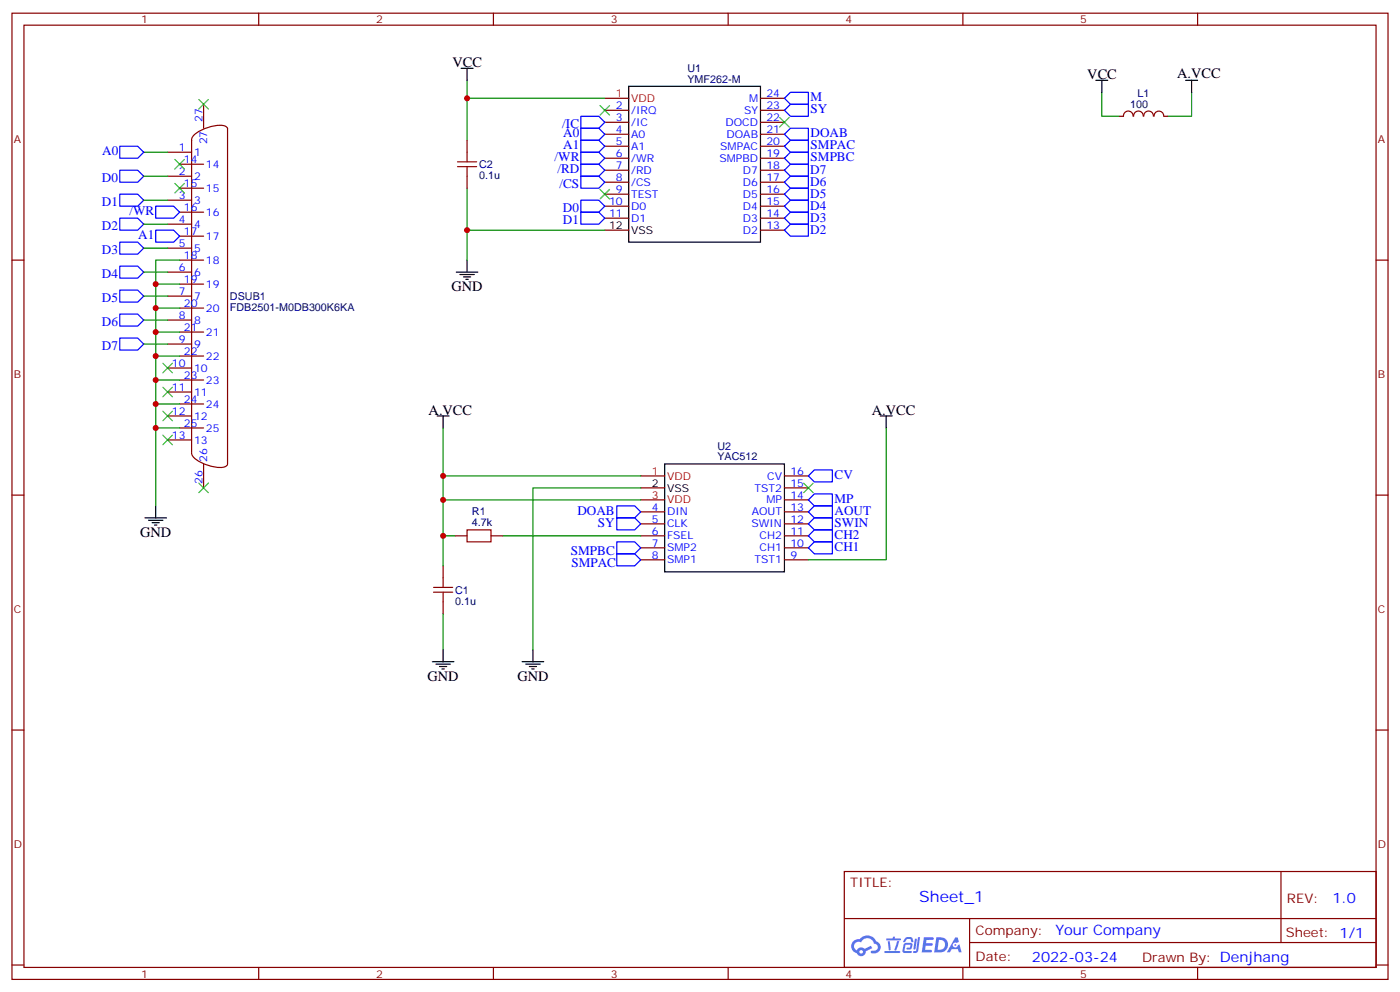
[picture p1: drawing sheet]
<svg xmlns="http://www.w3.org/2000/svg" width="412mm" height="292mm" viewBox="0 0 412 292" stroke-linecap="round" stroke-linejoin="round" font-family="sans-serif">
<g fill="none" stroke="#870000" stroke-width=".35">
<path d="M3.5 3.9h405.4v284.3h-405.4zM7.1 7.4h398.2v277.3h-398.2zM76.2 3.9v3.5M145.3 3.9v3.5M214.5 3.9v3.5M283.6 3.9v3.5M352.8 3.9v3.5M3.5 76.6h3.6M405.3 76.6h3.6M3.5 145.7h3.6M405.3 145.7h3.6M3.5 214.8h3.6"/>
<path d="M405.3 214.8h3.6M248.7 256.5h156.6v28.2h-156.6zM377.3 256.5v20.9M248.7 270.3h156.5M285.6 277.4h119.6M285.6 270.3v14.1M3.5 284h3.6M76.2 284.7v3.5M145.3 284.7v3.5M214.5 284.7v3.5M283.6 284.7v3.5M352.8 284.7v3.5"/>
<path d="M405.3 284h3.6"/>
</g>
<g fill="#5487ff">
<path d="M272.1 275.8h2.6l.3 .2-.1 .6h-2l-.1 .9h1.6l.4 .4-.4 .4h-1.7l-.2 1.2 1.8 .1 .3 .3-.2 .3-2.9 .1z"/>
<path d="M281.4 275.9h.7l.4 1.3-.7 .3a.74 .74 0 0 0-1.1 .3 .74 .74 0 0 0 .5 1 .74 .74 0 0 0 .9-.6l.5-.3 .7 2.3h-.9l-.2-.9h-1.9l-.5 .9h-.9z"/>
<path d="M269.5 276.2h.6l-.4 3a.31 .31 0 0 1-.3 .2 .31 .31 0 0 1-.3-.3z"/>
<path d="M270.4 275.8h.6l-.5 3.9a.89 .89 0 0 1-.7 .7 .89 .89 0 0 1-.9-.3l1-.4z"/>
<path d="M266.8 275.9l.6-.2 1.2 .2 .5 1.2-.6 .2-.4-1-1 .2a.95 .95 0 0 1-1 .8l-.1-.2z"/>
<path d="M266.4 277.6l1.8-.2a1.04 1.04 0 0 1 .6 1.1 1.04 1.04 0 0 1-.8 .9h-.7a.29 .29 0 0 1-.3-.3 .29 .29 0 0 1 .3-.2l.7-.1 .2-.8-1.4 .1-.4 1.7 1.9 .1a.29 .29 0 0 1 .3 .3 .29 .29 0 0 1-.3 .3l-2-.1-.4-.2 .2-2.1z"/>
<path d="M260.5 279.9h4.4a.3 .3 0 0 1 .3 .3 .3 .3 0 0 1-.3 .3h-4.3z"/>
<path d="M264.3 276.9h.6l-.5 1.7a1.02 1.02 0 0 1-.7 1.2l-.2-.3z"/>
<path d="M261.5 277h.6l.3 2.4-.3 .3-.3-.2z"/>
<path d="M261.1 276.2h1.9l.2-.6h.5l-.1 .6h1.5a.29 .29 0 0 1 .3 .3 .29 .29 0 0 1-.3 .2h-3.9z"/>
<path d="M275.8 275.8l-.6 4.5h1.4a2.27 2.27 0 0 0 2.7-2.3 2.27 2.27 0 0 0-2.7-2.2zM276.6 276.6a1.5 1.5 0 0 1 1.8 1.5 1.5 1.5 0 0 1-1.9 1.4h-.3z"/>
<path d="M251.4 277a2.09 2.09 0 0 0 1 3.5 1.37 1.37 0 0 0 1.5 .9 1.37 1.37 0 0 0 1.1-1.4l2-1-.5-.7-1.8 .9a1.4 1.4 0 0 0-2.3 .5 1.32 1.32 0 0 1-.6-1.9 1.32 1.32 0 0 1 1.9-.5 2.02 2.02 0 0 1 2-1.2 2.02 2.02 0 0 1 1.8 1.6 1.09 1.09 0 0 1 1.1 1.4 1.09 1.09 0 0 1-1.6 .7 .41 .41 0 0 0-.5 .3 .41 .41 0 0 0 .4 .5 1.89 1.89 0 0 0 2.4-1.2 1.89 1.89 0 0 0-1.2-2.4 2.98 2.98 0 0 0-5-.7l-1 .2zM253.2 280.1a.52 .52 0 0 1 1 0 .52 .52 0 0 1-1 0z"/>
<circle cx="281.4" cy="278.1" r=".28"/>
</g>
<g fill="none" stroke="#870000" stroke-width=".35">
<path d="M60 30.7v7M178.2 28.9h7M178.2 32.5h7M178.2 36h7M178.2 39.5h7M224 28.9h7.1M224 32.5h7.1M224 36h7.1M224 39.5h7.1M329.8 34.2h1.1M330.9 34.2a1.41 1.41 0 0 1 1.5-1.5 1.41 1.41 0 0 1 1.4 1.5M333.9 34.2a1.41 1.41 0 0 1 1.4-1.5 1.41 1.41 0 0 1 1.4 1.5"/>
<path d="M336.9 34.2a1.41 1.41 0 0 1 1.4-1.5 1.41 1.41 0 0 1 1.4 1.5M340 34.2a1.41 1.41 0 0 1 1.4-1.5 1.41 1.41 0 0 1 1.4 1.5M342.9 34.2h1.1M49.4 58.9h7M49.4 51.9h7M49.4 44.8h7M52.9 55.4h7.1M52.9 48.3h7.1M137.6 41.3v3.5M137.6 51.9v3.5M178.2 43h7M178.2 46.6h7"/>
<path d="M178.2 50.1h7M178.2 53.6h7M178.2 57.2h7M224 43h7.1M224 46.6h7.1M224 50.1h7.1M224 53.6h7.1M224 57.2h7.1M49.4 73h7M49.4 66h7M52.9 76.6h7.1M52.9 69.5h7.1"/>
<path d="M52.9 62.4h7.1M178.2 60.7h7M178.2 64.2h7M178.2 67.7h7M224 60.7h7.1M224 64.2h7.1M224 67.7h7.1M49.4 94.2h7M49.4 87.1h7M49.4 80.1h7M52.9 97.7h7.1M52.9 90.7h7.1"/>
<path d="M52.9 83.6h7.1M49.4 115.4h7M49.4 108.3h7M49.4 101.2h7M52.9 118.9h7.1M52.9 111.8h7.1M52.9 104.8h7.1M49.4 129.5h7M49.4 122.4h7M52.9 125.9h7.1M56.4 133.2a3.5 3.5 0 0 0 2.4 2.7 12.3 12.3 0 0 0 7.1 1.6l.7-.3 .4-.5M56.4 133v-91.7a3.5 3.5 0 0 1 2.4-2.7 12.3 12.3 0 0 1 7.1-1.6l.7 .2 .4 .5v98.8"/>
<path d="M60 136.5v7.1M134.1 157.7h3.5M144.6 157.7h3.6M188.7 140.1h7.1M188.7 143.6h7.1M188.7 147.1h7.1M188.7 150.6h7.1M188.7 154.2h7.1M188.7 157.7h7.1M231.1 140.1h7M231.1 143.6h7M231.1 147.1h7"/>
<path d="M231.1 150.6h7M231.1 154.2h7M231.1 157.7h7M130.5 166.5v3.5M130.5 177.1v3.5M188.7 161.2h7.1M188.7 164.7h7.1M231.1 161.2h7M231.1 164.7h7"/>
</g>
<g fill="none" stroke="#3c3" stroke-width=".35">
<path d="M58.6 29.3l2.8 2.8M61.4 29.3l-2.8 2.8M176.7 31l2.9 2.9M179.6 31l-2.9 2.9M229.7 34.6l2.8 2.8M232.5 34.6l-2.8 2.8M51.5 46.9l2.8 2.8M51.5 54l2.8 2.8M54.3 46.9l-2.8 2.8M54.3 54l-2.8 2.8M176.7 55.7l2.9 2.9M179.6 55.7l-2.9 2.9"/>
<path d="M48 106.9l2.8 2.8M48 113.9l2.8 2.9M50.8 106.9l-2.8 2.8M50.8 113.9l-2.8 2.9M48 121l2.8 2.8M48 128.1l2.8 2.8M50.8 121l-2.8 2.8M50.8 128.1l-2.8 2.8M58.6 142.2l2.8 2.8M61.4 142.2l-2.8 2.8M236.7 142.2l2.8 2.8M239.5 142.2l-2.8 2.8"/>
</g>
<g fill="none" stroke="#000" stroke-width=".35">
<path d="M135.8 20.1h3.5M137.6 20.1v3.5M185.2 25.4h38.8v45.9h-38.8zM322.8 23.6h3.5M324.6 23.6v3.6M349.2 23.6h3.6M351 23.6v3.6M137.6 76.6v3.5M134.4 80.1h6.4M135.5 80.8h4.2M136.5 81.5h2.1M137.2 82.2h.7"/>
<path d="M128.8 122.4h3.5M130.5 122.4v3.5M195.8 136.5h35.3v31.8h-35.3zM259.3 122.4h3.5M261.1 122.4v3.5M42.7 152.4h6.3M43.7 153.1h4.3M44.8 153.8h2.1M45.5 154.5h.7M45.9 148.9v3.5M127.4 194.7h6.3M128.4 195.4h4.2"/>
<path d="M129.5 196.1h2.1M130.2 196.8h.7M130.5 191.2v3.5M153.8 194.7h6.4M154.9 195.4h4.2M155.9 196.1h2.1M156.6 196.8h.7M157 191.2v3.5"/>
</g>
<g fill="none" stroke="#00f" stroke-width=".35">
<path d="M171.1 37.7h5.3l1.8 1.8-1.8 1.8h-5.3zM171.1 34.2h5.3l1.8 1.8-1.8 1.7h-5.3zM231.1 28.9l1.7-1.7h5.3v3.5h-5.3zM231.1 32.5l1.7-1.8h5.3v3.5h-5.3zM231.1 39.5l1.7-1.8h5.3v3.6h-5.3zM35.3 50.1h5.3l1.7 1.8-1.7 1.7h-5.3zM35.3 57.2h5.3l1.7 1.7-1.7 1.8h-5.3zM35.3 43h5.3l1.7 1.8-1.7 1.8h-5.3zM171.1 58.9h5.3l1.8 1.8-1.8 1.7h-5.3zM171.1 41.3h5.3l1.8 1.7-1.8 1.8h-5.3zM171.1 48.3h5.3l1.8 1.8-1.8 1.8h-5.3zM171.1 44.8h5.3l1.8 1.8-1.8 1.7h-5.3z"/>
<path d="M171.1 51.9h5.3l1.8 1.7-1.8 1.8h-5.3zM231.1 50.1l1.7-1.8h5.3v3.6h-5.3zM231.1 53.6l1.7-1.7h5.3v3.5h-5.3zM231.1 57.2l1.7-1.8h5.3v3.5h-5.3zM231.1 43l1.7-1.7h5.3v3.5h-5.3zM231.1 46.6l1.7-1.8h5.3v3.5h-5.3zM35.3 64.2h5.3l1.7 1.8-1.7 1.7h-5.3zM35.3 78.3h5.3l1.7 1.8-1.7 1.7h-5.3zM35.3 71.3h5.3l1.7 1.7-1.7 1.8h-5.3zM45.9 60.7h5.3l1.7 1.7-1.7 1.8h-5.3zM45.9 67.7h5.3l1.7 1.8-1.7 1.8h-5.3zM171.1 62.4h5.3l1.8 1.8-1.8 1.8h-5.3z"/>
<path d="M231.1 60.7l1.7-1.8h5.3v3.5h-5.3zM231.1 64.2l1.7-1.8h5.3v3.6h-5.3zM231.1 67.7l1.7-1.7h5.3v3.5h-5.3zM35.3 99.5h5.3l1.7 1.7-1.7 1.8h-5.3zM35.3 92.4h5.3l1.7 1.8-1.7 1.8h-5.3zM35.3 85.4h5.3l1.7 1.7-1.7 1.8h-5.3zM181.7 152.4h5.3l1.7 1.8-1.7 1.7h-5.3zM181.7 148.9h5.3l1.7 1.7-1.7 1.8h-5.3zM181.7 159.5h5.3l1.7 1.7-1.7 1.8h-5.3zM238.1 140.1l1.8-1.8h5.3v3.5h-5.3zM238.1 147.1l1.8-1.8h5.3v3.6h-5.3zM238.1 150.6l1.8-1.7h5.3v3.5h-5.3z"/>
<path d="M238.1 154.2l1.8-1.8h5.3v3.5h-5.3zM238.1 157.7l1.8-1.8h5.3v3.6h-5.3zM181.7 163h5.3l1.7 1.7-1.7 1.8h-5.3zM238.1 161.2l1.8-1.7h5.3v3.5h-5.3z"/>
</g>
<g fill="none" stroke="#008700" stroke-width=".35">
<path d="M137.6 23.6v17.7M137.6 28.9h40.6M324.6 27.2v7h5.2M351 27.2v7h-7M42.3 58.9h7.1M42.3 51.9h7.1M42.3 44.8h7.1M137.6 55.4v21.2M42.3 66h7.1M42.3 73h7.1M52.9 76.6h-7v42.3M137.6 67.7h40.6"/>
<path d="M42.3 80.1h7.1M42.3 87.1h7.1M42.3 94.2h7.1M45.9 83.6h7M45.9 90.7h7M45.9 97.7h7M42.3 101.2h7.1M45.9 104.8h7M45.9 111.8h7M52.9 118.9h-7v7M52.9 125.9h-7v23M130.5 125.9v40.6"/>
<path d="M261.1 125.9v38.8h-23M130.5 140.1h58.2M130.5 147.1h58.2M130.5 157.7h3.6M148.2 157.7h40.5M188.7 143.6h-31.7v47.6M130.5 180.6v10.6"/>
</g>
<path d="M134.8 49h5.6M134.8 47.6h5.6M137.6 44.8v2.8M137.6 49v2.9M137.6 155.9h7v3.6h-7zM127.7 174.3h5.6M127.7 172.9h5.6M130.5 170v2.9M130.5 174.3v2.8" fill="none" stroke="#a10000" stroke-width=".35"/>
<g fill="#c00">
<circle cx="137.6" cy="67.7" r=".88"/>
<circle cx="137.6" cy="28.9" r=".88"/>
<circle cx="45.9" cy="125.9" r=".88"/>
<circle cx="45.9" cy="118.9" r=".88"/>
<circle cx="45.9" cy="83.6" r=".88"/>
<circle cx="45.9" cy="90.7" r=".88"/>
<circle cx="45.9" cy="97.7" r=".88"/>
<circle cx="45.9" cy="104.8" r=".88"/>
<circle cx="45.9" cy="111.8" r=".88"/>
<circle cx="130.5" cy="157.7" r=".88"/>
<circle cx="130.5" cy="147.1" r=".88"/>
<circle cx="130.5" cy="140.1" r=".88"/>
</g>
<text font-size="4.6" fill="#00f" x="270.8" y="265.5">Sheet_1</text>
<g font-size="4.2">
<text x="133.3" y="19.8">VCC</text>
<text x="320.3" y="23.3">VCC</text>
<text x="346.8" y="22.9">A.VCC</text>
<text x="133" y="85.7">GND</text>
<text x="126.3" y="122.1">A.VCC</text>
<text x="256.8" y="122.1">A.VCC</text>
<text x="41.3" y="158">GND</text>
<text x="125.9" y="200.4">GND</text>
<text x="152.4" y="200.4">GND</text>
</g>
<g font-size="4.2" fill="#00f">
<text x="392.5" y="265.7">1.0</text>
<text x="310.9" y="275.3">Your Company</text>
<text x="304" y="283.1">2022-03-24</text>
</g>
<g font-size="3.9" fill="#00f">
<text x="238.8" y="29.8">M</text>
<text x="238.8" y="33.3">SY</text>
<text x="165.6" y="37.7">/IC</text>
<text x="165.9" y="40.2">A0</text>
<text x="238.8" y="40.4">DOAB</text>
<text x="30.1" y="45.5">A0</text>
<text x="163.4" y="47.3">/WR</text>
<text x="165.9" y="43.7">A1</text>
<text x="238.8" y="43.9">SMPAC</text>
<text x="238.8" y="47.4">SMPBC</text>
<text x="30" y="53.6">D0</text>
<text x="164.2" y="50.8">/RD</text>
<text x="238.7" y="51.2">D7</text>
<text x="164.8" y="55.4">/CS</text>
<text x="238.7" y="54.7">D6</text>
<text x="238.7" y="58.2">D5</text>
<text x="30" y="60.7">D1</text>
<text x="38.1" y="63.1">/WR</text>
<text x="165.8" y="66">D1</text>
<text x="165.8" y="62.4">D0</text>
<text x="238.7" y="61.7">D4</text>
<text x="238.7" y="65.3">D3</text>
<text x="30" y="67.7">D2</text>
<text x="40.7" y="70.2">A1</text>
<text x="238.7" y="68.8">D2</text>
<text x="30" y="74.8">D3</text>
<text x="30" y="81.8">D4</text>
<text x="30" y="88.9">D5</text>
<text x="30" y="96">D6</text>
<text x="30" y="103">D7</text>
<text x="245.8" y="140.9">CV</text>
<text x="245.8" y="148">MP</text>
<text x="170.1" y="151.5">DOAB</text>
<text x="176.1" y="155">SY</text>
<text x="245.8" y="151.5">AOUT</text>
<text x="245.8" y="155">SWIN</text>
<text x="245.8" y="158.5">CH2</text>
<text x="168.2" y="163.2">SMPBC</text>
<text x="168.3" y="166.7">SMPAC</text>
<text x="245.8" y="162.1">CH1</text>
</g>
<g font-size="3.9" fill="#800">
<text x="250.5" y="261.1">TITLE:</text>
<text x="379.1" y="265.7">REV:</text>
<text x="287.4" y="275.3">Company:</text>
<text x="378.7" y="275.9">Sheet: 1/1</text>
<text x="287.4" y="282.9">Date:</text>
<text x="336.4" y="283">Drawn By: Denjhang</text>
</g>
<g font-size="3.2" fill="#800">
<text x="41.6" y="6.9">1</text>
<text x="110.8" y="6.9">2</text>
<text x="179.9" y="6.9">3</text>
<text x="249.1" y="6.9">4</text>
<text x="318.2" y="6.9">5</text>
<text x="4.1" y="42">A</text>
<text x="405.9" y="42">A</text>
<text x="4.1" y="111.1">B</text>
<text x="405.9" y="111.1">B</text>
<text x="4.1" y="180.3">C</text>
<text x="405.9" y="180.3">C</text>
<text x="4.1" y="249.4">D</text>
<text x="405.9" y="249.4">D</text>
<text x="41.6" y="287.7">1</text>
<text x="110.8" y="287.7">2</text>
<text x="179.9" y="287.7">3</text>
<text x="249.1" y="287.7">4</text>
<text x="318.2" y="287.7">5</text>
</g>
<g font-size="3.2" fill="#000080">
<text x="202.5" y="21.2">U1</text>
<text x="202.5" y="24.3">YMF262-M</text>
<text x="335" y="28.7">L1</text>
<text x="332.9" y="31.9">100</text>
<text x="141.1" y="52.7">0.1u</text>
<text x="141.1" y="49.5">C2</text>
<text x="67.7" y="88.2">DSUB1</text>
<text x="67.7" y="91.4">FDB2501-M0DB300K6KA</text>
<text x="211.3" y="135.5">YAC512</text>
<text x="211.3" y="132.3">U2</text>
<text x="139" y="154.9">4.7k</text>
<text x="139" y="151.7">R1</text>
<text x="134.1" y="177.9">0.1u</text>
<text x="134.1" y="174.7">C1</text>
</g>
<g font-size="3.2" fill="#f00">
<text x="181.4" y="28.6">1</text>
<text x="185.9" y="30">VDD</text>
<text x="192" y="139.7">1</text>
<text x="196.5" y="141.1">VDD</text>
<text x="192" y="146.8">3</text>
<text x="196.5" y="148.2">VDD</text>
</g>
<g font-size="3.2" fill="#00f">
<text x="220.6" y="30">M</text>
<text x="225.8" y="28.6">24</text>
<text x="59.6" y="36" transform="rotate(-90 59.6 36)">27</text>
<text x="181.4" y="32.1">2</text>
<text x="181.4" y="35.6">3</text>
<text x="185.9" y="33.5">/IRQ</text>
<text x="219.2" y="33.5">SY</text>
<text x="225.8" y="35.6">22</text>
<text x="225.8" y="32.1">23</text>
<text x="181.4" y="39.2">4</text>
<text x="185.9" y="37">/IC</text>
<text x="185.9" y="40.6">A0</text>
<text x="213.7" y="37">DOCD</text>
<text x="214" y="40.6">DOAB</text>
<text x="225.8" y="39.2">21</text>
<text x="52.7" y="44.4">1</text>
<text x="54.2" y="48">14</text>
<text x="57.1" y="45.9">1</text>
<text x="61" y="42.5" transform="rotate(-90 61 42.5)">27</text>
<text x="181.4" y="42.7">5</text>
<text x="181.4" y="46.2">6</text>
<text x="185.9" y="44.1">A1</text>
<text x="185.9" y="47.6">/WR</text>
<text x="211.9" y="47.6">SMPBD</text>
<text x="212.2" y="44.1">SMPAC</text>
<text x="225.8" y="46.2">19</text>
<text x="225.8" y="42.7">20</text>
<text x="52.7" y="51.5">2</text>
<text x="57.1" y="52.9">2</text>
<text x="60.7" y="49.4">14</text>
<text x="181.4" y="49.7">7</text>
<text x="181.4" y="53.3">8</text>
<text x="185.9" y="51.2">/RD</text>
<text x="218.8" y="51.2">D7</text>
<text x="225.8" y="53.3">17</text>
<text x="225.8" y="49.7">18</text>
<text x="52.7" y="58.6">3</text>
<text x="54.2" y="55">15</text>
<text x="57.1" y="60">3</text>
<text x="60.7" y="56.4">15</text>
<text x="181.4" y="56.8">9</text>
<text x="185.9" y="54.7">/CS</text>
<text x="185.9" y="58.2">TEST</text>
<text x="218.8" y="58.2">D5</text>
<text x="218.8" y="54.7">D6</text>
<text x="225.8" y="56.8">16</text>
<text x="52.7" y="65.6">4</text>
<text x="54.2" y="62.1">16</text>
<text x="60.7" y="63.5">16</text>
<text x="179.4" y="60.3">10</text>
<text x="179.4" y="63.9">11</text>
<text x="185.9" y="61.7">D0</text>
<text x="185.9" y="65.3">D1</text>
<text x="218.8" y="65.3">D3</text>
<text x="218.8" y="61.7">D4</text>
<text x="225.8" y="63.9">14</text>
<text x="225.8" y="60.3">15</text>
<text x="54.2" y="69.1">17</text>
<text x="57.1" y="67">4</text>
<text x="60.7" y="70.6">17</text>
<text x="218.8" y="68.8">D2</text>
<text x="225.8" y="67.4">13</text>
<text x="52.7" y="72.7">5</text>
<text x="54.2" y="76.2">18</text>
<text x="57.1" y="74.1">5</text>
<text x="60.7" y="77.6">18</text>
<text x="52.7" y="79.7">6</text>
<text x="54.2" y="83.3">19</text>
<text x="57.1" y="81.1">6</text>
<text x="52.7" y="86.8">7</text>
<text x="57.1" y="88.2">7</text>
<text x="60.7" y="84.7">19</text>
<text x="52.7" y="93.8">8</text>
<text x="54.2" y="90.3">20</text>
<text x="57.1" y="95.2">8</text>
<text x="60.7" y="91.7">20</text>
<text x="52.7" y="100.9">9</text>
<text x="54.2" y="97.4">21</text>
<text x="60.7" y="98.8">21</text>
<text x="50.6" y="107.9">10</text>
<text x="54.2" y="104.4">22</text>
<text x="57.1" y="102.3">9</text>
<text x="60.7" y="105.8">22</text>
<text x="54.2" y="111.5">23</text>
<text x="57.1" y="109.4">10</text>
<text x="60.7" y="112.9">23</text>
<text x="50.6" y="115">11</text>
<text x="54.2" y="118.5">24</text>
<text x="57.1" y="116.4">11</text>
<text x="60.7" y="119.9">24</text>
<text x="50.6" y="122.1">12</text>
<text x="54.2" y="125.6">25</text>
<text x="57.1" y="123.5">12</text>
<text x="50.6" y="129.1">13</text>
<text x="57.1" y="130.5">13</text>
<text x="60.7" y="127">25</text>
<text x="61" y="135.8" transform="rotate(-90 61 135.8)">26</text>
<text x="59.6" y="142.3" transform="rotate(-90 59.6 142.3)">26</text>
<text x="226" y="141.1">CV</text>
<text x="232.8" y="143.2">15</text>
<text x="232.8" y="139.7">16</text>
<text x="222.3" y="144.6">TST2</text>
<text x="225.8" y="148.2">MP</text>
<text x="232.8" y="146.8">14</text>
<text x="192" y="150.3">4</text>
<text x="192" y="153.8">5</text>
<text x="196.5" y="151.7">DIN</text>
<text x="196.5" y="155.2">CLK</text>
<text x="221.4" y="155.2">SWIN</text>
<text x="221.4" y="151.7">AOUT</text>
<text x="232.8" y="153.8">12</text>
<text x="232.8" y="150.3">13</text>
<text x="192" y="157.3">6</text>
<text x="192" y="160.9">7</text>
<text x="196.5" y="158.8">FSEL</text>
<text x="223.7" y="158.8">CH2</text>
<text x="232.8" y="160.9">10</text>
<text x="232.8" y="157.3">11</text>
<text x="192" y="164.4">8</text>
<text x="196.5" y="162.3">SMP2</text>
<text x="196.5" y="165.8">SMP1</text>
<text x="222.3" y="165.8">TST1</text>
<text x="223.7" y="162.3">CH1</text>
<text x="232.8" y="164.4">9</text>
</g>
<g font-size="3.2">
<text x="179.4" y="67.4">12</text>
<text x="185.9" y="68.8">VSS</text>
<text x="192" y="143.2">2</text>
<text x="196.5" y="144.6">VSS</text>
</g>
</svg>
